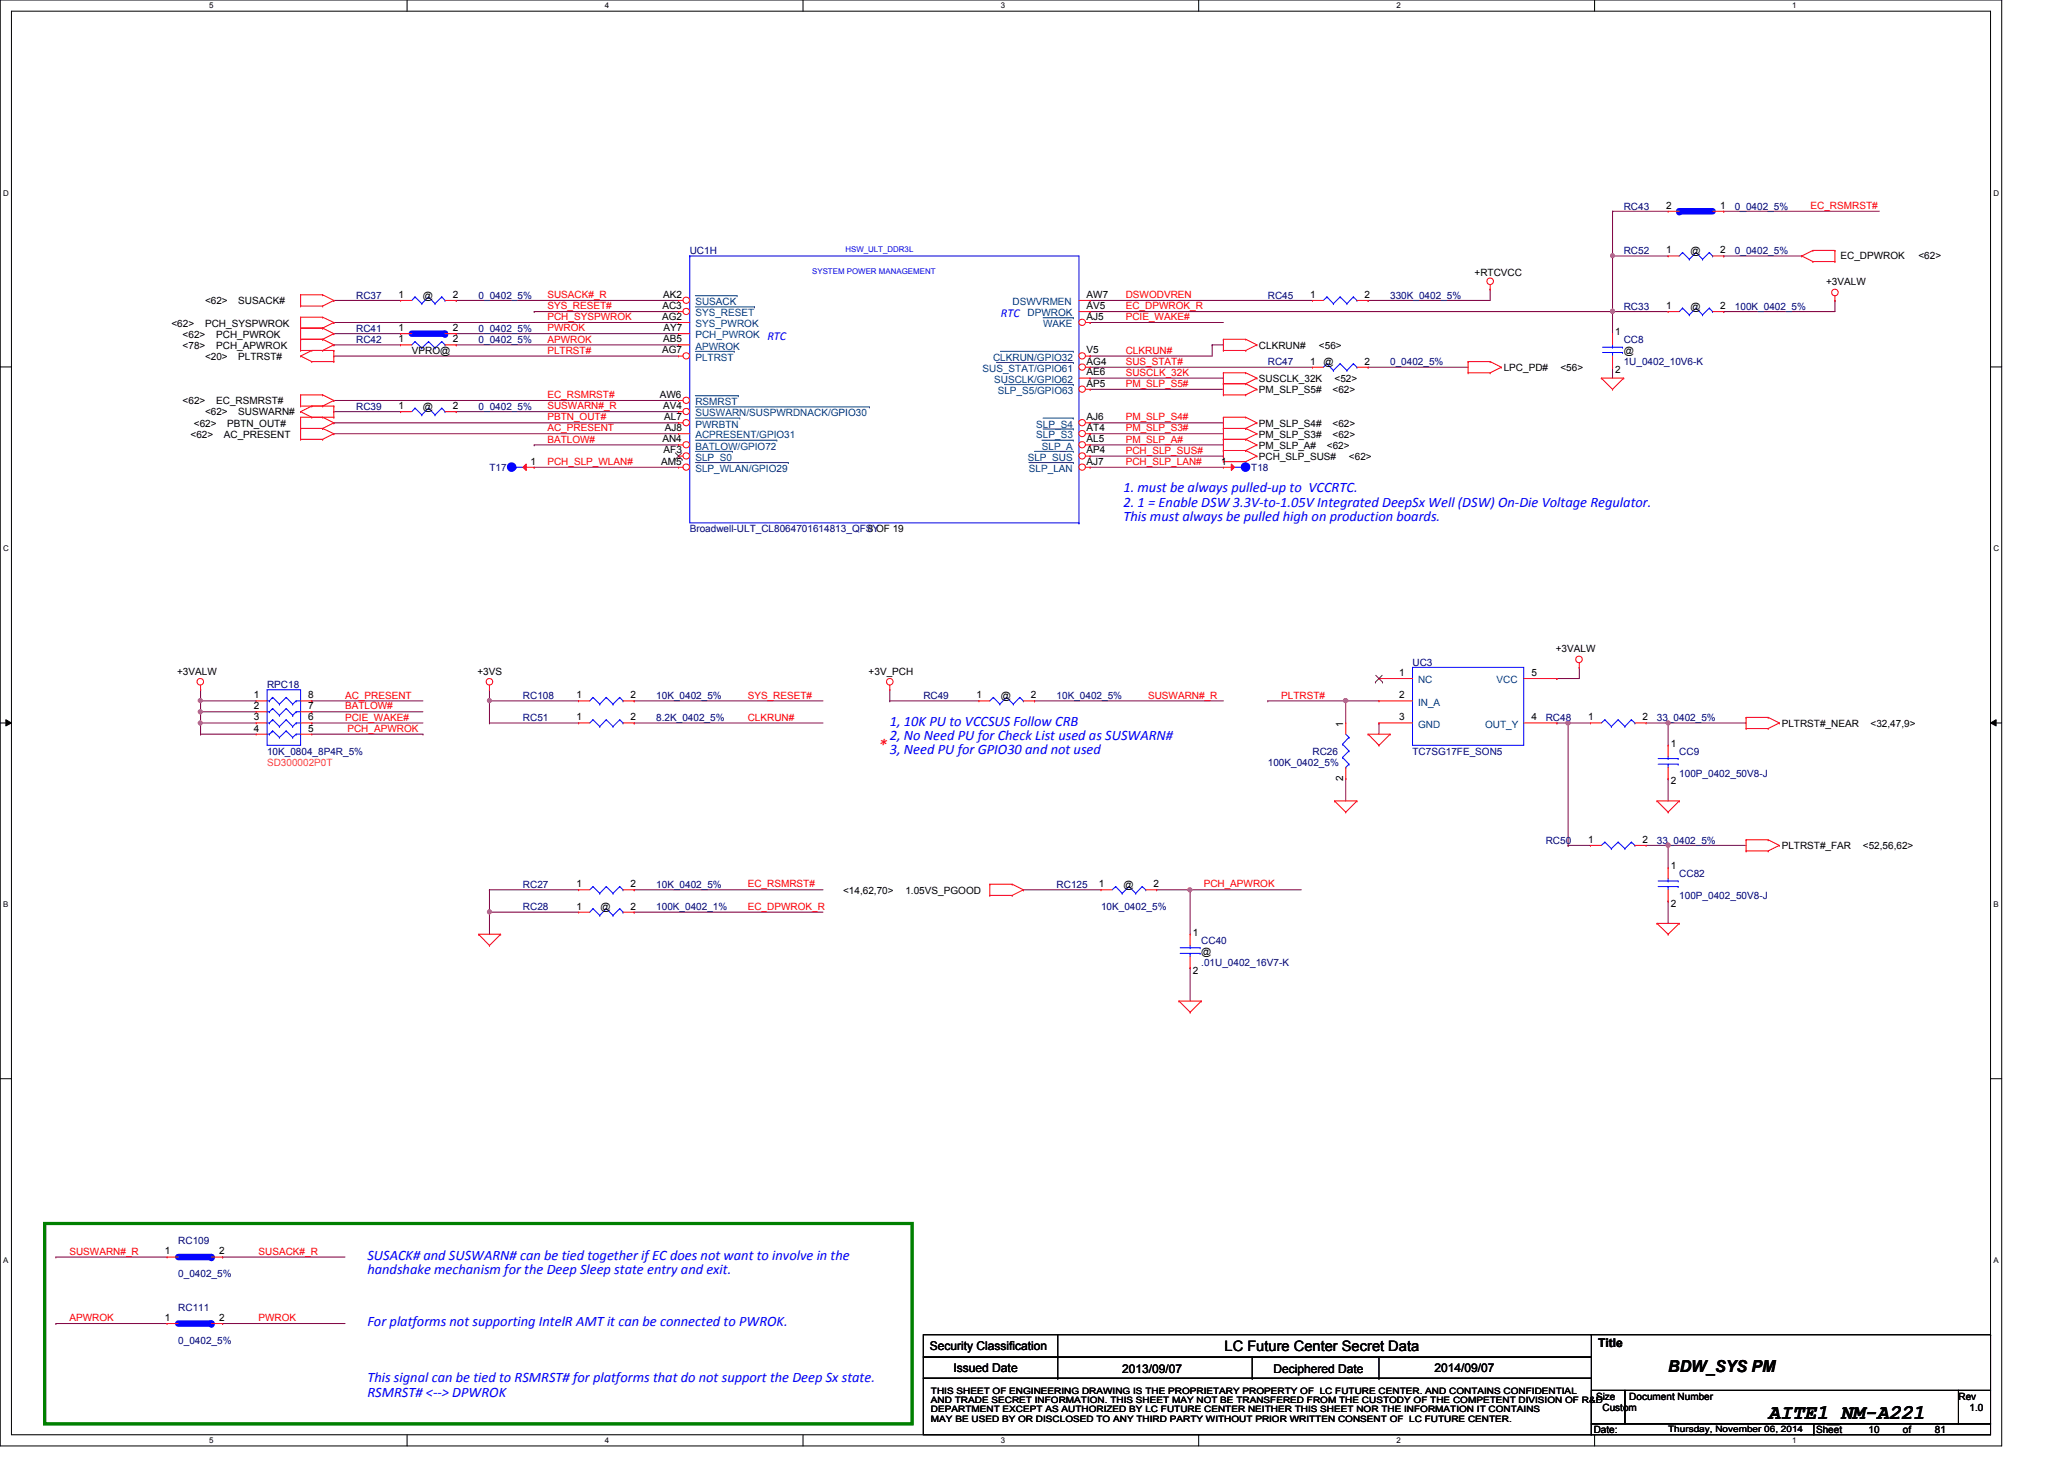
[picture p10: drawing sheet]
<svg xmlns="http://www.w3.org/2000/svg" width="297mm" height="210mm" viewBox="0 0 297 210" stroke-linecap="round" stroke-linejoin="round" font-family="sans-serif">
<path d="M0 0h288.1v208h-288.1zM1.6 1.6h284.9v204.8h-284.9z" fill="none" stroke="#000" stroke-width=".14"/>
<g fill="#fff">
<path d="M30.1 .2h.6v1.2h-.6z"/>
<path d="M30.1 206.6h.6v1.2h-.6z"/>
</g>
<path d="M58.6 0v1.6M58.6 206.4v1.6" fill="none" stroke="#000" stroke-width=".14"/>
<g fill="#fff">
<path d="M87 .2h.6v1.2h-.6z"/>
<path d="M87 206.6h.6v1.2h-.6z"/>
</g>
<path d="M115.6 0v1.6M115.6 206.4v1.6" fill="none" stroke="#000" stroke-width=".14"/>
<g fill="#fff">
<path d="M144 .2h.6v1.2h-.6z"/>
<path d="M144 206.6h.6v1.2h-.6z"/>
</g>
<path d="M172.5 0v1.6M172.5 206.4v1.6" fill="none" stroke="#000" stroke-width=".14"/>
<g fill="#fff">
<path d="M201 .2h.5v1.2h-.5z"/>
<path d="M201 206.6h.5v1.2h-.5z"/>
</g>
<path d="M229.5 0v1.6M229.5 206.4v1.6" fill="none" stroke="#000" stroke-width=".14"/>
<g fill="#fff">
<path d="M257.9 .2h.6v1.2h-.6z"/>
<path d="M257.9 206.6h.6v1.2h-.6z"/>
<path d="M.5 27.2h.7v1.2h-.7z"/>
<path d="M286.9 27.2h.8v1.2h-.8z"/>
<path d="M.5 78.4h.7v1.1h-.7z"/>
<path d="M286.9 78.4h.8v1.1h-.8z"/>
</g>
<path d="M0 52.8h1.6M286.5 52.8h1.6" fill="none" stroke="#000" stroke-width=".14"/>
<g fill="#fff">
<path d="M.5 129.6h.7v1.2h-.7z"/>
<path d="M286.9 129.6h.7v1.2h-.7z"/>
</g>
<path d="M0 104h1.6M.8 103.5l.8 .5-.8 .4zM286.5 104l.8-.5v.9zM286.5 104h1.6" fill="none" stroke="#000" stroke-width=".14"/>
<path d="M.8 103.5l.8 .5-.8 .4zM286.5 104l.8-.5v.9z" fill="#000"/>
<g fill="#fff">
<path d="M.5 180.8h.7v1.1h-.7z"/>
<path d="M286.9 180.8h.7v1.1h-.7z"/>
</g>
<path d="M0 155.2h1.6M286.5 155.2h1.6" fill="none" stroke="#000" stroke-width=".14"/>
<path d="M6.4 176h124.9v28.9h-124.9z" fill="none" stroke="#008000" stroke-width=".47"/>
<path d="M76.9 44.8h.1M76.9 44.8h20.8M156.9 43.2h.1M156.9 46.4h.1M156.9 43.2h32M156.9 46.4h19.2M156.9 67.2h.1M156.9 67.2h19.2M70.4 131.2h.1M70.4 131.2v3.2" fill="none" stroke="#800040" stroke-width=".14"/>
<circle cx="70.4" cy="131.2" r=".3" fill="#f0f"/>
<circle cx="70.4" cy="131.2" r=".3" fill="none" stroke="#f0f" stroke-width=".14"/>
<g fill="none" stroke="#800040" stroke-width=".14">
<path d="M48 51.2h.1M48 57.6h.1M48 43.2h.1M48 59.2h.1M48 46.4h.1M48 51.2h49.7M48 57.6h49.7M48 43.2h9.7M48 59.2h9.7M48 46.4h49.7M65.7 43.2h.1M65.7 59.2h.1"/>
<path d="M65.7 43.2h32M65.7 59.2h32M156.9 52.8h.1M156.9 56h.1M156.9 54.4h.1M156.9 52.8h32M156.9 56h19.2M156.9 54.4h19.2M48 62.4h.1M48 60.8h.1M48 62.4h49.7M48 60.8h49.7"/>
<path d="M76.9 64h.1M76.9 67.2h.1M76.9 64h20.8M76.9 67.2h20.8M156.9 65.6h.1M156.9 65.6h19.2M70.4 99.2h.1M70.4 99.2v1.6M70.4 100.8h.1M70.4 100.8h12.9M91.3 104h.1M91.3 100.8h.1"/>
<path d="M91.3 104h27.1M91.3 100.8h27.1M182.5 100.8h.1M182.5 100.8h11.2M193.7 112h.1M193.7 100.8h.1M193.7 100.8v3.2M193.7 112v3.2M70.4 128h.1M70.4 131.2h.1M70.4 128h12.9M70.4 131.2h12.9"/>
<path d="M91.3 131.2h.1M91.3 131.2h27.1"/>
</g>
<circle cx="193.7" cy="100.8" r=".31" fill="#f0f"/>
<circle cx="193.7" cy="100.8" r=".31" fill="none" stroke="#f0f" stroke-width=".14"/>
<path d="M193.7 100.8h.1M193.7 100.8h4.8M198.5 104h.1M198.5 104v1.6M225.7 104h.1M225.7 104h3.2M240.1 104h.1M240.1 104h11.2M240.1 104v3.2" fill="none" stroke="#800040" stroke-width=".14"/>
<circle cx="240.1" cy="104" r=".3" fill="#f0f"/>
<circle cx="240.1" cy="104" r=".3" fill="none" stroke="#f0f" stroke-width=".14"/>
<g fill="none" stroke="#800040" stroke-width=".14">
<path d="M224.1 97.6h.1M224.1 97.6h3.2M28.9 100.8h.1M28.9 102.4h.1M28.9 104h.1M28.9 104h8M28.9 102.4h8M28.9 100.8h8M28.9 100.8v1.6M44.9 102.4h.1M44.9 100.8h.1M44.9 102.4h16"/>
<path d="M44.9 100.8h16M236.9 104h3.2M240.1 112h.1M240.1 104h.1M240.1 112v3.2"/>
</g>
<circle cx="28.8" cy="100.8" r=".3" fill="#f0f"/>
<circle cx="28.8" cy="100.8" r=".3" fill="none" stroke="#f0f" stroke-width=".14"/>
<path d="M28.9 99.2h.1M28.9 99.2v1.6M128.1 99.2h.1M128.1 99.2v1.6M28.9 102.4h.1M28.9 102.4v1.6M44.9 104h.1M44.9 104h16M128.1 100.8h.1M128.1 100.8h12.8M148.9 100.8h.1M148.9 100.8h27.2" fill="none" stroke="#800040" stroke-width=".14"/>
<circle cx="28.8" cy="102.4" r=".3" fill="#f0f"/>
<circle cx="28.8" cy="102.4" r=".3" fill="none" stroke="#f0f" stroke-width=".14"/>
<path d="M70.4 104h.1M70.4 100.8h.1M70.4 104h12.9M70.4 100.8v3.2" fill="none" stroke="#800040" stroke-width=".14"/>
<circle cx="70.4" cy="100.8" r=".3" fill="#f0f"/>
<circle cx="70.4" cy="100.8" r=".3" fill="none" stroke="#f0f" stroke-width=".14"/>
<g fill="none" stroke="#800040" stroke-width=".14">
<path d="M156.9 51.2h.1M156.9 51.2h17.6M196.9 52.8h.1M196.9 43.2h.1M196.9 52.8h14.4M214.5 41.6h.1M214.5 41.6v1.6h-17.6M232.1 52.8h.1M232.1 44.8h.1M232.1 44.8v3.2M232.1 52.8v1.6M156.9 60.8h.1"/>
<path d="M156.9 62.4h.1M156.9 64h.1M156.9 60.8h19.2M156.9 62.4h19.2M156.9 64h19.2M227.3 96h.1M227.3 96v1.6M70.4 128h.1M70.4 128v3.2"/>
</g>
<circle cx="232.1" cy="44.8" r=".3" fill="#f0f"/>
<circle cx="232.1" cy="44.8" r=".3" fill="none" stroke="#f0f" stroke-width=".14"/>
<path d="M232.1 44.8h.1M232.1 44.8h8" fill="none" stroke="#800040" stroke-width=".14"/>
<circle cx="232.1" cy="44.8" r=".3" fill="#f0f"/>
<circle cx="232.1" cy="44.8" r=".3" fill="none" stroke="#f0f" stroke-width=".14"/>
<g fill="none" stroke="#800040" stroke-width=".14">
<path d="M48 48h.1M48 49.6h.1M48 48h9.7M48 49.6h9.7M65.7 48h.1M65.7 49.6h.1M65.7 48h32M65.7 49.6h32M174.5 49.6h.1M174.5 49.6h1.6M174.5 49.6v1.6M176.1 49.6h.1"/>
<path d="M248.1 44.8h.1M264.1 43.2h.1M264.1 43.2v1.6h-16M225.7 104v17.6M225.7 121.6h.1M8 180.8h.1M8 190.4h.1M8 180.8h16M8 190.4h16M32 180.8h.1M32 190.4h.1M32 180.8h17.7"/>
<path d="M32 190.4h17.7"/>
</g>
<circle cx="225.7" cy="104" r=".31" fill="#f0f"/>
<circle cx="225.7" cy="104" r=".31" fill="none" stroke="#f0f" stroke-width=".14"/>
<path d="M224.1 104h.1M224.1 104h1.6M240.1 121.6h.1M240.1 129.6h.1M240.1 121.6h11.2M240.1 121.6v3.2M240.1 129.6v3.2" fill="none" stroke="#800040" stroke-width=".14"/>
<circle cx="240.1" cy="121.6" r=".31" fill="#f0f"/>
<circle cx="240.1" cy="121.6" r=".31" fill="none" stroke="#f0f" stroke-width=".14"/>
<path d="M28.9 105.6h.1M28.9 104h.1M28.9 105.6h8M28.9 104v1.6M44.9 105.6h16M60.9 105.6h.1M91.3 128h.1M91.3 128h27.1M225.7 121.6h.1M225.7 121.6h3.2M236.9 121.6h3.2M240.1 121.6h.1" fill="none" stroke="#800040" stroke-width=".14"/>
<circle cx="28.8" cy="104" r=".3" fill="#f0f"/>
<circle cx="28.8" cy="104" r=".3" fill="none" stroke="#f0f" stroke-width=".14"/>
<path d="M232.1 30.4h.1M232.1 36.8h.1M232.1 30.4h8M232.1 30.4v6.4M232.1 36.8h8M248.1 30.4h.1M248.1 30.4h22.4M156.9 44.8h.1M156.9 44.8h75.2" fill="none" stroke="#800040" stroke-width=".14"/>
<circle cx="232.1" cy="36.8" r=".3" fill="#f0f"/>
<circle cx="232.1" cy="36.8" r=".3" fill="none" stroke="#f0f" stroke-width=".14"/>
<path d="M232.1 36.8h.1M232.1 36.8v8M248.1 36.8h.1M248.1 36.8h11.2M147.3 128h.1M147.3 128h11.2M171.3 128h.1M171.3 128h16" fill="none" stroke="#800040" stroke-width=".14"/>
<circle cx="171.2" cy="128" r=".3" fill="#f0f"/>
<circle cx="171.2" cy="128" r=".3" fill="none" stroke="#f0f" stroke-width=".14"/>
<path d="M166.5 128h.1M166.5 128h4.8M171.3 128h.1M171.3 139.2h.1M171.3 128v6.4M171.3 139.2v4.8" fill="none" stroke="#800040" stroke-width=".14"/>
<g fill="none" stroke="#f00" stroke-width=".14">
<path d="M259.3 36.8h.1M259.3 36.8l1.6 .8M260.9 36h.1M260.9 37.6h.1M260.9 36h3.2M260.9 36l-1.6 .8M260.9 37.6h3.2M264.1 37.6h.1M264.1 36h.1M264.1 36v1.6M43.3 44h.1M43.3 42.4h.1"/>
<path d="M43.3 59.2h.1M43.3 47.2h.1M43.3 45.6h.1M43.3 58.4h.1M43.3 56.8h.1M43.3 48.8h.1M43.3 50.4h.1M43.3 51.2h.1M43.3 42.4h3.1M43.3 44h3.1M43.3 42.4v1.6M43.3 45.6v4.8"/>
<path d="M43.3 56.8v1.6M43.3 58.4h4.7M43.3 59.2l1.6 .8M43.3 56.8h3.1M43.3 48.8h3.1M43.3 50.4h4.7M43.3 45.6h3.1M43.3 47.2h3.1M43.3 51.2l1.6 .8M44.9 58.4h.1M44.9 50.4h.1M44.9 52h.1"/>
<path d="M44.9 58.4l-1.6 .8M44.9 52h3.1M44.9 50.4l-1.6 .8M46.4 42.4h.1M46.4 44h.1M46.4 45.6h.1M46.4 47.2h.1M46.4 56.8h.1M46.4 58.4h.1M46.4 48.8h.1M46.4 50.4h.1M46.4 42.4l1.6 .8"/>
<path d="M46.4 45.6l1.6 .8M46.4 56.8l1.6 .8M46.4 47.2l1.6 .8M46.4 48.8l1.6 .8M48 43.2h.1M48 58.4h.1M48 46.4h.1M48 57.6h.1M48 48h.1M48 49.6h.1M48 52h.1M48 50.4h.1"/>
<path d="M48 43.2l-1.6 .8M48 50.4v1.6M48 58.4v1.6M48 46.4l-1.6 .8M48 57.6l-1.6 .8M48 48l-1.6 .8M48 49.6l-1.6 .8M176.1 56.8h.1M176.1 55.2h.1M176.1 53.6h.1M176.1 50.4h.1M176.1 48.8h.1"/>
<path d="M176.1 48.8v1.6M176.1 53.6v3.2M176.1 55.2h3.2M176.1 56.8h3.2M176.1 53.6h3.2M176.1 48.8h3.2M176.1 50.4h3.2M179.3 55.2h.1M179.3 56.8h.1M179.3 53.6h.1M179.3 48.8h.1M179.3 50.4h.1"/>
<path d="M179.3 55.2l1.6 .8M179.3 53.6l1.6 .8M179.3 48.8l1.6 .8M180.9 56h.1M180.9 54.4h.1M180.9 49.6h.1M180.9 56l-1.6 .8M180.9 54.4l-1.6 .8M180.9 49.6l-1.6 .8M211.3 53.6h.1M211.3 52h.1M211.3 53.6h3.2"/>
<path d="M211.3 52h3.2M211.3 52v1.6M214.5 52h.1M214.5 53.6h.1M214.5 41.6h.1M214.5 52l1.6 .8M214.5 41v.6M216.1 52.8h.1M216.1 52.8l-1.6 .8M230.5 54.4h.1M230.5 54.4h3.2M230.5 54.4l1.6 1.6"/>
<path d="M232.1 56h.1M233.7 54.4h.1M233.7 54.4l-1.6 1.6M264.1 43.2h.1M264.1 42.6v.6M43.3 61.6h.1M43.3 60h.1M43.3 63.2h.1M43.3 60v3.2M43.3 60h4.7M43.3 61.6h3.1M43.3 63.2h3.1"/>
<path d="M44.9 60h.1M46.4 60h.1M46.4 61.6h.1M46.4 63.2h.1M46.4 60l1.6 .8M46.4 61.6l1.6 .8M48 60h.1M48 60.8h.1M48 62.4h.1M48 60.8l-1.6 .8M48 62.4l-1.6 .8M176.1 61.6h.1"/>
<path d="M176.1 60h.1M176.1 63.2h.1M176.1 66.4h.1M176.1 64.8h.1M176.1 60h3.2M176.1 61.6h3.2M176.1 60v6.4M176.1 63.2h3.2M176.1 64.8h3.2M176.1 66.4h3.2M179.3 60h.1M179.3 61.6h.1"/>
<path d="M179.3 63.2h.1M179.3 64.8h.1M179.3 66.4h.1M179.3 60l1.6 .8M179.3 61.6l1.6 .8M179.3 64.8l1.6 .8M179.3 63.2l1.6 .8M180.9 60.8h.1M180.9 62.4h.1M180.9 65.6h.1M180.9 64h.1M180.9 60.8l-1.6 .8"/>
<path d="M180.9 62.4l-1.6 .8M180.9 65.6l-1.6 .8M180.9 64l-1.6 .8M28.9 99.2h.1M28.9 98.6v.6M70.4 99.2h.1M70.4 98.6v.6M128.1 99.2h.1M128.1 98.6v.6M227.3 96h.1M227.3 95.4v.6M192.1 115.2h.1"/>
<path d="M192.1 115.2h3.2M192.1 115.2l1.6 1.6M193.7 116.8h.1M195.3 115.2h.1M195.3 115.2l-1.6 1.6M196.9 105.6h.1M196.9 105.6h3.2M196.9 105.6l1.6 1.6M198.5 107.2h.1M200.1 105.6h.1M200.1 105.6l-1.6 1.6M238.5 115.2h.1"/>
<path d="M238.5 115.2h3.2M238.5 115.2l1.6 1.6M240.1 116.8h.1M241.7 115.2h.1M241.7 115.2l-1.6 1.6M251.3 104.8h.1M251.3 103.2h.1M251.3 103.2h3.2M251.3 104.8h3.2M251.3 103.2v1.6M254.5 103.2h.1M254.5 104.8h.1"/>
<path d="M254.5 103.2l1.6 .8M256.1 104h.1M256.1 104l-1.6 .8M68.9 134.4h.1M68.9 134.4h3.1M68.9 134.4l1.5 1.6M70.4 136h.1M72 134.4h.1M72 134.4l-1.6 1.6M142.4 128.8h.1M142.4 127.2h.1M142.4 127.2h3.3"/>
<path d="M142.4 128.8h3.3M142.4 127.2v1.6M145.7 127.2h.1M145.7 128.8h.1M145.7 127.2l1.6 .8M147.3 128h.1M147.3 128l-1.6 .8M238.5 132.8h.1M238.5 132.8h3.2M238.5 132.8l1.6 1.6M240.1 134.4h.1M241.7 132.8h.1"/>
<path d="M241.7 132.8l-1.6 1.6M251.3 122.4h.1M251.3 120.8h.1M251.3 120.8v1.6M251.3 120.8h3.2M251.3 122.4h3.2M254.5 120.8h.1M254.5 122.4h.1M254.5 120.8l1.6 .8M256.1 121.6h.1M256.1 121.6l-1.6 .8M169.7 144h.1"/>
<path d="M169.7 144h3.2M169.7 144l1.6 1.6M171.3 145.6h.1M172.9 144h.1M172.9 144l-1.6 1.6"/>
<circle cx="214.4" cy="40.5" r=".47"/>
<circle cx="264.1" cy="42.1" r=".47"/>
<circle cx="28.8" cy="98.1" r=".47"/>
<circle cx="70.4" cy="98.1" r=".47"/>
<circle cx="128" cy="98.1" r=".47"/>
<circle cx="227.2" cy="94.9" r=".47"/>
</g>
<g fill="none" stroke="#000" stroke-width=".14">
<path d="M132.9 192h96.1v3.2h-96.1zM132.9 195.2h96.1v3.1h-96.1zM132.9 198.3h96.1v8.1h-96.1zM152.2 195.2h.1M152.2 198.3h.1M152.2 192v6.3M180.2 198.3h.1M180.2 195.2v3.1M198.5 198.3h.1M198.5 195.2v3.1M228.9 192h57.6M286.5 192h.1"/>
<path d="M286.5 192v8M229 200h4.8v4.9h-4.8zM229 204.9h32v1.5h-32zM233.8 200h48.1v4.9h-48.1zM261 204.9h25.5v1.5h-25.5zM281.9 200h4.6v4.9h-4.6z"/>
</g>
<path d="M99.3 36.8h.1M99.3 36.8v38.4h56M99.3 36.8h56v38.4M155.3 75.2h.1" fill="none" stroke="#00f" stroke-width=".14"/>
<circle cx="155.7" cy="64" r=".46" fill="#fff"/>
<g fill="none" stroke="#f00" stroke-width=".14">
<path d="M156.2 64h.7M156.9 64h.1"/>
<circle cx="155.7" cy="64" r=".46"/>
</g>
<path d="M149.9 63.3h4.6M154.5 63.3h.1" fill="none" stroke="#004080" stroke-width=".14"/>
<circle cx="155.7" cy="65.6" r=".46" fill="#fff"/>
<g fill="none" stroke="#f00" stroke-width=".14">
<path d="M156.2 65.6h.7M156.9 65.6h.1"/>
<circle cx="155.7" cy="65.6" r=".46"/>
</g>
<path d="M148.9 64.9h5.6M154.5 64.9h.1" fill="none" stroke="#004080" stroke-width=".14"/>
<circle cx="155.7" cy="67.2" r=".46" fill="#fff"/>
<g fill="none" stroke="#f00" stroke-width=".14">
<path d="M156.2 67.2h.7M156.9 67.2h.1"/>
<circle cx="155.7" cy="67.2" r=".46"/>
</g>
<path d="M148.1 66.5h6.4M154.5 66.5h.1" fill="none" stroke="#004080" stroke-width=".14"/>
<circle cx="155.7" cy="62.4" r=".46" fill="#fff"/>
<g fill="none" stroke="#f00" stroke-width=".14">
<path d="M156.2 62.4h.7M156.9 62.4h.1"/>
<circle cx="155.7" cy="62.4" r=".46"/>
</g>
<path d="M150.1 61.7h4.4M154.5 61.7h.1" fill="none" stroke="#004080" stroke-width=".14"/>
<circle cx="155.7" cy="56" r=".46" fill="#fff"/>
<g fill="none" stroke="#f00" stroke-width=".14">
<path d="M156.2 56h.7M156.9 56h.1"/>
<circle cx="155.7" cy="56" r=".46"/>
</g>
<path d="M144.6 55.3h9.9M154.5 55.3h.1" fill="none" stroke="#004080" stroke-width=".14"/>
<circle cx="155.7" cy="60.8" r=".46" fill="#fff"/>
<g fill="none" stroke="#f00" stroke-width=".14">
<path d="M155.3 54.4h1.6M156.9 54.4h.1M156.2 60.8h.7M156.9 60.8h.1"/>
<circle cx="155.7" cy="60.8" r=".46"/>
</g>
<path d="M150.1 60.2h4.4M154.5 60.2h.1" fill="none" stroke="#004080" stroke-width=".14"/>
<circle cx="155.7" cy="51.2" r=".46" fill="#fff"/>
<g fill="none" stroke="#f00" stroke-width=".14">
<path d="M156.2 51.2h.7M156.9 51.2h.1"/>
<circle cx="155.7" cy="51.2" r=".46"/>
</g>
<path d="M144 50.5h10.5M154.5 50.5h.1" fill="none" stroke="#004080" stroke-width=".14"/>
<circle cx="155.7" cy="52.8" r=".46" fill="#fff"/>
<g fill="none" stroke="#f00" stroke-width=".14">
<path d="M156.2 52.8h.7M156.9 52.8h.1"/>
<circle cx="155.7" cy="52.8" r=".46"/>
</g>
<path d="M143.4 52.2h11.1M154.5 52.2h.1" fill="none" stroke="#004080" stroke-width=".14"/>
<circle cx="155.7" cy="46.4" r=".46" fill="#fff"/>
<g fill="none" stroke="#f00" stroke-width=".14">
<path d="M155.3 43.2h1.6M155.3 44.8h1.6M156.2 46.4h.7M156.9 46.4h.1M156.9 43.2h.1M156.9 44.8h.1"/>
<circle cx="155.7" cy="46.4" r=".46"/>
</g>
<path d="M150.1 45.7h4.4M154.5 45.7h.1" fill="none" stroke="#004080" stroke-width=".14"/>
<circle cx="98.8" cy="67.2" r=".46" fill="#fff"/>
<g fill="none" stroke="#f00" stroke-width=".14">
<path d="M97.7 67.2h.1M97.7 67.2h.6"/>
<circle cx="98.8" cy="67.2" r=".46"/>
</g>
<path d="M100.1 66.5h13.3M113.4 66.5h.1" fill="none" stroke="#004080" stroke-width=".14"/>
<circle cx="98.8" cy="65.6" r=".46" fill="#fff"/>
<g fill="none" stroke="#f00" stroke-width=".14">
<path d="M97.7 65.6h.1M97.7 65.6h.6"/>
<circle cx="98.8" cy="65.6" r=".46"/>
</g>
<path d="M97.2 66.1h.1M97.2 65.2l1 .9M98.1 65.2l-.9 .9M98.2 66.1h.1" fill="none" stroke="#804000" stroke-width=".14"/>
<path d="M100.1 64.9h5.3M105.4 64.9h.1" fill="none" stroke="#004080" stroke-width=".14"/>
<circle cx="98.8" cy="59.2" r=".46" fill="#fff"/>
<g fill="none" stroke="#f00" stroke-width=".14">
<path d="M97.7 59.2h.1M97.7 59.2h.6"/>
<circle cx="98.8" cy="59.2" r=".46"/>
</g>
<path d="M100.1 58.5h25M125.1 58.5h.1" fill="none" stroke="#004080" stroke-width=".14"/>
<circle cx="98.8" cy="60.8" r=".46" fill="#fff"/>
<g fill="none" stroke="#f00" stroke-width=".14">
<path d="M97.7 60.8h.1M97.7 60.8h.6"/>
<circle cx="98.8" cy="60.8" r=".46"/>
</g>
<path d="M100.1 60.2h6.4M106.5 60.2h.1" fill="none" stroke="#004080" stroke-width=".14"/>
<circle cx="98.8" cy="64" r=".46" fill="#fff"/>
<g fill="none" stroke="#f00" stroke-width=".14">
<path d="M97.7 64h.1M97.7 62.4h.1M97.7 64h.6M97.7 62.4h1.6"/>
<circle cx="98.8" cy="64" r=".46"/>
</g>
<path d="M100.1 63.3h11.7M111.8 63.3h.1" fill="none" stroke="#004080" stroke-width=".14"/>
<circle cx="98.8" cy="57.6" r=".46" fill="#fff"/>
<g fill="none" stroke="#f00" stroke-width=".14">
<path d="M97.7 57.6h.1M97.7 48h.1M97.7 57.6h.6M97.7 48h1.6"/>
<circle cx="98.8" cy="57.6" r=".46"/>
</g>
<path d="M100.1 56.9h6.2M106.3 56.9h.1" fill="none" stroke="#004080" stroke-width=".14"/>
<circle cx="98.8" cy="43.2" r=".46" fill="#fff"/>
<g fill="none" stroke="#f00" stroke-width=".14">
<path d="M97.7 43.2h.1M97.7 43.2h.6"/>
<circle cx="98.8" cy="43.2" r=".46"/>
</g>
<path d="M100.1 42.5h6M106.1 42.5h.1" fill="none" stroke="#004080" stroke-width=".14"/>
<circle cx="98.8" cy="51.2" r=".46" fill="#fff"/>
<g fill="none" stroke="#f00" stroke-width=".14">
<path d="M97.7 51.2h.1M97.7 49.6h.1M97.7 46.4h.1M97.7 51.2h.6M97.7 49.6h1.6M97.7 46.4h1.6"/>
<circle cx="98.8" cy="51.2" r=".46"/>
</g>
<path d="M100.1 50.5h5.6M105.7 50.5h.1" fill="none" stroke="#004080" stroke-width=".14"/>
<circle cx="98.8" cy="44.8" r=".46" fill="#fff"/>
<g fill="none" stroke="#f00" stroke-width=".14">
<path d="M97.7 44.8h.1M97.7 44.8h.6"/>
<circle cx="98.8" cy="44.8" r=".46"/>
</g>
<path d="M100.1 44.2h8.5M108.6 44.2h.1" fill="none" stroke="#004080" stroke-width=".14"/>
<circle cx="179.3" cy="67.2" r=".62" fill="#00f"/>
<g fill="none" stroke="#00f" stroke-width=".14">
<path d="M177.7 67.2h.9M178.6 67.2h.1"/>
<circle cx="179.3" cy="67.2" r=".62"/>
</g>
<path d="M177.2 66.8l.5 .4-.5 .5z" fill="#f00"/>
<path d="M176.1 67.2h.1M176.1 67.2h1.6M177.2 66.8l.5 .4-.5 .5z" fill="none" stroke="#f00" stroke-width=".14"/>
<path d="M25.7 180.8h4.7" fill="none" stroke="#00f" stroke-width=".93"/>
<circle cx="30.4" cy="180.8" r=".47" fill="#00f"/>
<g fill="none" stroke="#f00" stroke-width=".14">
<path d="M57.7 43.2h.1M57.7 59.2h.1M57.7 43.2h1.6M57.7 59.2h1.6M64 43.2h1.7M64 59.2h1.7M65.7 43.2h.1M65.7 59.2h.1M188.9 43.2h.1M188.9 52.8h.1M188.9 43.2h1.6M188.9 52.8h1.6"/>
<path d="M195.3 43.2h1.6M195.3 52.8h1.6M196.9 43.2h.1M196.9 52.8h.1M36.9 100.8h.1M36.9 102.4h.1M36.9 104h.1M36.9 105.6h.1M36.9 100.8h1.5M36.9 102.4h1.5M36.9 104h1.5M36.9 105.6h1.5"/>
<path d="M43.3 100.8h1.6M43.3 102.4h1.6M43.3 104h1.6M43.3 105.6h1.6M44.9 100.8h.1M44.9 102.4h.1M44.9 104h.1M44.9 105.6h.1M83.3 100.8h.1M83.3 100.8h1.6M89.7 100.8h1.6M91.3 100.8h.1"/>
<path d="M171.3 134.4h.1M171.3 139.2h.1M171.3 134.4v1.6M171.3 137.6v1.6M24 180.8h.1M24 180.8h1.7M30.4 180.8h1.6M32 180.8h.1"/>
</g>
<g fill="none" stroke="#00f" stroke-width=".14">
<path d="M59.7 42.7h.1M59.7 58.7h.1M59.7 42.7l-.4 .5M59.7 42.7l1 1M59.7 58.7l-.4 .5M59.7 58.7l1 1M60.7 43.7h.1M60.7 59.7h.1M61.7 42.7h.1M61.7 58.7h.1M61.7 42.7l-1 1M61.7 42.7l.9 1"/>
<path d="M61.7 58.7l-1 1M61.7 58.7l.9 1M62.6 43.7h.1M62.6 59.7h.1M63.6 42.7h.1M63.6 58.7h.1M63.6 42.7l-1 1M63.6 42.7l.4 .5M63.6 58.7l-1 1M63.6 58.7l.4 .5M64 43.2h.1M64 59.2h.1"/>
<path d="M191 42.7h.1M191 52.3h.1M191 42.7l-.5 .5M191 42.7l.9 1M191 52.3l-.5 .5M191 52.3l.9 1M191.9 43.7h.1M191.9 53.3h.1M192.9 42.7h.1M192.9 52.3h.1M192.9 42.7l-1 1M192.9 42.7l.9 1"/>
<path d="M192.9 52.3l-1 1M192.9 52.3l.9 1M193.8 43.7h.1M193.8 53.3h.1M194.8 42.7h.1M194.8 52.3h.1M194.8 42.7l-1 1M194.8 42.7l.5 .5M194.8 52.3l-1 1M194.8 52.3l.5 .5M195.3 43.2h.1M195.3 52.8h.1"/>
<path d="M38.4 99.2h4.9v8h-4.9zM38.4 100.8h.4M38.4 102.4h.4M38.4 104h.4M38.4 105.6h.4M38.8 100.8h.1M38.8 102.4h.1M38.8 104h.1M38.8 105.6h.1M39.1 105.3h.1M39.2 100.3h.1M39.2 101.9h.1"/>
<path d="M39.2 103.5h.1M39.2 105.2h.1M39.2 100.3l-.1 .2M39.2 101.9l-.1 .2M39.2 103.5l-.1 .2M39.2 105.2l-.4 .4M39.2 100.3l-.4 .5M39.2 100.3l1 1M39.2 101.9l-.4 .5M39.2 101.9l1 1M39.2 103.5l-.4 .5M39.2 103.5l1 1"/>
<path d="M39.2 105.2l1 .9M40.2 101.3h.1M40.2 102.9h.1M40.2 104.5h.1M40.2 106.1h.1M41.2 100.3h.1M41.2 101.9h.1M41.2 103.5h.1M41.2 105.2h.1M41.2 100.3l-1 1M41.2 100.3l.9 1M41.2 101.9l-1 1"/>
<path d="M41.2 101.9l.9 1M41.2 103.5l-1 1M41.2 103.5l.9 1M41.2 105.2l-1 .9M41.2 105.2l.9 .9M42.1 101.3h.1M42.1 102.9h.1M42.1 104.5h.1M42.1 106.1h.1M42.6 105.6h.1M42.6 100.8h.1M42.6 102.4h.1"/>
<path d="M42.6 104h.1M42.6 100.8h.7M42.6 102.4h.7M42.6 104h.7M42.6 105.6h.7M42.6 105.6l-.5 .5M42.6 100.8l-.5 .5M42.6 102.4l-.5 .5M42.6 104l-.5 .5M43.3 105.6h.1M43.3 100.8h.1M43.3 104h.1"/>
<path d="M85.3 100.3h.1M85.3 100.3l-.4 .5M85.3 100.3l1 1M86.3 101.3h.1M87.2 100.3h.1M87.2 100.3l-.9 1M87.2 100.3l1 1M88.2 101.3h.1M89.2 100.3h.1M89.2 100.3l-1 1M89.2 100.3l.5 .5M89.7 100.8h.1"/>
<path d="M169.8 137.2h2.9M169.8 136.4h2.9M171.3 136.4h.1M171.3 137.2h.1M171.3 136v.4M171.3 137.2v.4M172.7 137.2h.1M172.7 136.4h.1"/>
</g>
<circle cx="73.6" cy="67.2" r=".62" fill="#00f"/>
<g fill="none" stroke="#00f" stroke-width=".14">
<path d="M74.3 67.2h.1M74.3 67.2h1"/>
<circle cx="73.6" cy="67.2" r=".62"/>
</g>
<path d="M75.3 67.2l.4-.4v.9z" fill="#f00"/>
<path d="M57.7 49.6h.1M57.7 49.6h1.6M64 49.6h1.7M65.7 49.6h.1M75.3 67.2l.4-.4v.9zM75.3 67.2h1.6M76.9 67.2h.1" fill="none" stroke="#f00" stroke-width=".14"/>
<path d="M59.7 49.1h.1M59.7 49.1l-.4 .5M59.7 49.1l1 1M60.7 50.1h.1M61.7 49.1h.1M61.7 49.1l-1 1M61.7 49.1l.9 1M62.6 50.1h.1M63.6 49.1h.1M63.6 49.1l-1 1M63.6 49.1l.4 .5M64 49.6h.1" fill="none" stroke="#00f" stroke-width=".14"/>
<path d="M59.3 48h4.7" fill="none" stroke="#00f" stroke-width=".93"/>
<circle cx="64" cy="48" r=".47" fill="#00f"/>
<path d="M57.7 48h.1M57.7 48h1.6M64 48h1.7M65.7 48h.1M240.1 44.8h.1M240.1 44.8h1.6M246.5 44.8h1.6M248.1 44.8h.1M83.3 128h.1M83.3 128h1.6M89.7 128h1.6M91.3 128h.1" fill="none" stroke="#f00" stroke-width=".14"/>
<g fill="none" stroke="#00f" stroke-width=".14">
<path d="M242.1 44.3h.1M242.1 44.3l-.4 .5M242.1 44.3l1 1M243.1 45.3h.1M244.1 44.3h.1M244.1 44.3l-1 1M244.1 44.3l.9 1M245 45.3h.1M246 44.3h.1M246 44.3l-1 1M246 44.3l.5 .5M246.5 44.8h.1"/>
<path d="M85.3 127.6h.1M85.3 127.6l-.4 .4M85.3 127.6l1 .9M86.3 128.5h.1M87.2 127.6h.1M87.2 127.6l-.9 .9M87.2 127.6l1 .9M88.2 128.5h.1M89.2 127.6h.1M89.2 127.6l-1 .9M89.2 127.6l.5 .4M89.7 128h.1"/>
</g>
<path d="M241.7 30.4h4.8" fill="none" stroke="#00f" stroke-width=".93"/>
<circle cx="241.7" cy="30.4" r=".47" fill="#00f"/>
<g fill="none" stroke="#f00" stroke-width=".14">
<path d="M240.1 30.4h.1M240.1 36.8h.1M240.1 30.4h1.6M240.1 36.8h1.6M246.5 30.4h1.6M246.5 36.8h1.6M248.1 30.4h.1M248.1 36.8h.1M232.1 48h.1M232.1 52.8h.1M232.1 48v1.6M232.1 51.2v1.6"/>
<path d="M198.5 97.6h.1M198.5 97.6h4.8M219.3 97.6h4.8M224.1 97.6h.1M83.3 104h.1M83.3 104h1.6M89.7 104h1.6M91.3 104h.1M140.9 100.8h.1M140.9 100.8h1.5M147.3 100.8h1.6M148.9 100.8h.1"/>
<path d="M198.5 100.8h.1M198.5 104h.1M198.5 104h4.8M198.5 100.8h4.8M219.3 104h4.8M224.1 104h.1M228.9 104h.1M228.9 104h1.6M235.3 104h1.6M236.9 104h.1M240.1 107.2h.1M240.1 112h.1"/>
<path d="M240.1 107.2v1.6M240.1 110.4v1.6M83.3 131.2h.1M83.3 131.2h1.6M89.7 131.2h1.6M91.3 131.2h.1M158.5 128h.1M158.5 128h1.6M164.9 128h1.6M166.5 128h.1"/>
</g>
<g fill="none" stroke="#00f" stroke-width=".14">
<path d="M242.1 36.3h.1M242.1 36.3l-.4 .5M242.1 36.3l1 1M243.1 37.3h.1M244.1 36.3h.1M244.1 36.3l-1 1M244.1 36.3l.9 1M245 37.3h.1M246 36.3h.1M246 36.3l-1 1M246 36.3l.5 .5M246.5 36.8h.1"/>
<path d="M230.6 50.7h2.9M230.6 50h2.9M232.1 50h.1M232.1 50.7h.1M232.1 49.6v.4M232.1 50.7v.5M233.5 50.7h.1M233.5 50h.1M203.3 96h16v11.2h-16zM85.3 103.5h.1M85.3 103.5l-.4 .5M85.3 103.5l1 1"/>
<path d="M86.3 104.5h.1M87.2 103.5h.1M87.2 103.5l-.9 1M87.2 103.5l1 1M88.2 104.5h.1M89.2 103.5h.1M89.2 103.5l-1 1M89.2 103.5l.5 .5M89.7 104h.1M143 100.3h.1M143 100.3l-.6 .5M143 100.3l.9 1"/>
<path d="M143.9 101.3h.1M144.9 100.3h.1M144.9 100.3l-1 1M144.9 100.3l.9 1M145.8 101.3h.1M146.8 100.3h.1M146.8 100.3l-1 1M146.8 100.3l.5 .5M147.3 100.8h.1M231 103.5h.1M231 103.5l-.5 .5M231 103.5l.9 1"/>
<path d="M231.9 104.5h.1M232.9 103.5h.1M232.9 103.5l-1 1M232.9 103.5l.9 1M233.8 104.5h.1M234.8 103.5h.1M234.8 103.5l-1 1M234.8 103.5l.5 .5M235.3 104h.1M238.6 109.9h2.9M238.6 109.1h2.9M240.1 109.1h.1"/>
<path d="M240.1 109.9h.1M240.1 108.8v.3M240.1 109.9v.5M241.5 109.9h.1M241.5 109.1h.1M85.3 130.7h.1M85.3 130.7l-.4 .5M85.3 130.7l1 1M86.3 131.7h.1M87.2 130.7h.1M87.2 130.7l-.9 1M87.2 130.7l1 1"/>
<path d="M88.2 131.7h.1M89.2 130.7h.1M89.2 130.7l-1 1M89.2 130.7l.5 .5M89.7 131.2h.1M160.6 127.6h.1M160.6 127.6l-.5 .4M160.6 127.6l.9 .9M161.5 128.5h.1M162.5 127.6h.1M162.5 127.6l-1 .9M162.5 127.6l.9 .9"/>
<path d="M163.4 128.5h.1M164.4 127.6h.1M164.4 127.6l-1 .9M164.4 127.6l.5 .4M164.9 128h.1"/>
</g>
<path d="M197.9 98.1h.1M198 97.2l1 .9M198.9 97.2l-1 .9M199 98.1h.1" fill="none" stroke="#804000" stroke-width=".14"/>
<path d="M25.7 190.4h4.7" fill="none" stroke="#00f" stroke-width=".93"/>
<circle cx="30.4" cy="190.4" r=".47" fill="#00f"/>
<g fill="none" stroke="#f00" stroke-width=".14">
<path d="M193.7 104h.1M193.7 112h.1M193.7 104v1.6M193.7 110.4v1.6M228.9 121.6h.1M228.9 121.6h1.6M235.3 121.6h1.6M236.9 121.6h.1M240.1 124.8h.1M240.1 129.6h.1M240.1 124.8v1.6M240.1 128v1.6"/>
<path d="M24 190.4h.1M24 190.4h1.7M30.4 190.4h1.6M32 190.4h.1"/>
</g>
<g fill="none" stroke="#00f" stroke-width=".14">
<path d="M193.2 107.1h.1M193.2 109h.1M193.2 107.1l.9 .9M193.2 109l.9 .9M193.7 110.4h.1M193.7 105.6l.4 .5M194.1 106.1h.1M194.1 108h.1M194.1 109.9h.1M194.1 106.1l-.9 1M194.1 108l-.9 1M194.1 109.9l-.4 .5"/>
<path d="M231 121.2h.1M231 121.2l-.5 .4M231 121.2l.9 .9M231.9 122.1h.1M232.9 121.2h.1M232.9 121.2l-1 .9M232.9 121.2l.9 .9M233.8 122.1h.1M234.8 121.2h.1M234.8 121.2l-1 .9M234.8 121.2l.5 .4M235.3 121.6h.1"/>
<path d="M238.6 127.6h2.9M238.6 126.7h2.9M240.1 126.7h.1M240.1 127.6h.1M240.1 126.4v.3M240.1 127.6v.4M241.5 127.6h.1M241.5 126.7h.1"/>
</g>
<circle cx="70.4" cy="131.2" r=".3" fill="#f0f"/>
<circle cx="70.4" cy="131.2" r=".3" fill="none" stroke="#f0f" stroke-width=".14"/>
<circle cx="193.7" cy="100.8" r=".31" fill="#f0f"/>
<circle cx="193.7" cy="100.8" r=".31" fill="none" stroke="#f0f" stroke-width=".14"/>
<circle cx="240.1" cy="104" r=".3" fill="#f0f"/>
<circle cx="240.1" cy="104" r=".3" fill="none" stroke="#f0f" stroke-width=".14"/>
<circle cx="28.8" cy="100.8" r=".3" fill="#f0f"/>
<circle cx="28.8" cy="100.8" r=".3" fill="none" stroke="#f0f" stroke-width=".14"/>
<circle cx="28.8" cy="102.4" r=".3" fill="#f0f"/>
<circle cx="28.8" cy="102.4" r=".3" fill="none" stroke="#f0f" stroke-width=".14"/>
<circle cx="70.4" cy="100.8" r=".3" fill="#f0f"/>
<circle cx="70.4" cy="100.8" r=".3" fill="none" stroke="#f0f" stroke-width=".14"/>
<circle cx="232.1" cy="44.8" r=".3" fill="#f0f"/>
<circle cx="232.1" cy="44.8" r=".3" fill="none" stroke="#f0f" stroke-width=".14"/>
<circle cx="232.1" cy="44.8" r=".3" fill="#f0f"/>
<circle cx="232.1" cy="44.8" r=".3" fill="none" stroke="#f0f" stroke-width=".14"/>
<circle cx="225.7" cy="104" r=".31" fill="#f0f"/>
<circle cx="225.7" cy="104" r=".31" fill="none" stroke="#f0f" stroke-width=".14"/>
<circle cx="240.1" cy="121.6" r=".31" fill="#f0f"/>
<circle cx="240.1" cy="121.6" r=".31" fill="none" stroke="#f0f" stroke-width=".14"/>
<circle cx="28.8" cy="104" r=".3" fill="#f0f"/>
<circle cx="28.8" cy="104" r=".3" fill="none" stroke="#f0f" stroke-width=".14"/>
<circle cx="232.1" cy="36.8" r=".3" fill="#f0f"/>
<circle cx="232.1" cy="36.8" r=".3" fill="none" stroke="#f0f" stroke-width=".14"/>
<circle cx="171.2" cy="128" r=".3" fill="#f0f"/>
<circle cx="171.2" cy="128" r=".3" fill="none" stroke="#f0f" stroke-width=".14"/>
<text font-size="3" x="254.5" y="204.2">AITE1_NM-A221</text>
<text font-size="2.5" fill="#f00" x="126.4" y="108">*</text>
<text font-size="2.4" x="240.1" y="197.4">BDW_SYS PM</text>
<g font-size="2.1" fill="#00f">
<text x="161.7" y="70.8">1. must be always pulled-up to VCCRTC.</text>
<text x="161.7" y="72.9">2. 1 = Enable DSW 3.3V-to-1.05V Integrated DeepSx Well DSW On-Die Voltage Regulator.</text>
<text x="161.7" y="75">This must always be pulled high on production boards.</text>
<text x="128.1" y="104.4">1, 10K PU to VCCSUS Follow CRB</text>
<text x="128.1" y="106.5">2, No Need PU for Check List used as SUSWARN#</text>
<text x="128.1" y="108.5">3, Need PU for GPIO30 and not used</text>
<text x="52.9" y="181.2">SUSACK# and SUSWARN# can be tied together if EC does not want to involve in the</text>
<text x="52.9" y="183.3">handshake mechanism for the Deep Sleep state entry and exit.</text>
<text x="52.9" y="190.8">For platforms not supporting IntelR AMT it can be connected to PWROK.</text>
<text x="52.9" y="198.8">This signal can be tied to RSMRST# for platforms that do not support the Deep Sx state.</text>
<text x="52.9" y="200.9">RSMRST# &lt;--&gt; DPWROK</text>
</g>
<text font-size="2.1" x="176.2" y="194.4">LC Future Center Secret Data</text>
<g font-size="1.7" fill="#00f">
<text x="144.1" y="45.7">RTC</text>
<text x="110.4" y="48.9">RTC</text>
</g>
<g font-size="1.7">
<text x="133.8" y="194.3">Security Classification</text>
<text x="137.2" y="197.3">Issued Date</text>
<text x="161.5" y="197.5">2013/09/07</text>
<text x="183.3" y="197.5">Deciphered Date</text>
<text x="206.5" y="197.3">2014/09/07</text>
<text x="230" y="193.8">Title</text>
</g>
<g font-size="1.4" fill="#000080">
<text x="233.7" y="30.2">RC43</text>
<text x="249.7" y="30.2">0_0402_5%</text>
<text x="99.3" y="36.6">UC1H</text>
<text x="233.7" y="36.6">RC52</text>
<text x="249.7" y="36.6">0_0402_5%</text>
<text x="51.3" y="43">RC37</text>
<text x="51.3" y="47.8">RC41</text>
<text x="68.9" y="43">0_0402_5%</text>
<text x="68.9" y="47.8">0_0402_5%</text>
<text x="182.5" y="43">RC45</text>
<text x="200.1" y="43">330K_0402_5%</text>
<text x="233.7" y="44.6">RC33</text>
<text x="249.7" y="44.6">100K_0402_5%</text>
<text x="51.3" y="49.4">RC42</text>
<text x="68.9" y="49.4">0_0402_5%</text>
<text x="182.5" y="52.6">RC47</text>
<text x="200.1" y="52.6">0_0402_5%</text>
<text x="233.7" y="49.4">CC8</text>
<text x="233.7" y="52.6">1U_0402_10V6-K</text>
<text x="51.3" y="59">RC39</text>
<text x="68.9" y="59">0_0402_5%</text>
<text x="70.4" y="67.8">T17</text>
<text x="180.1" y="67.8">T18</text>
<text x="99.3" y="76.6">Broadwell-ULT_CL8064701614813_QFSY</text>
<text x="203.3" y="95.8">UC3</text>
<text x="38.4" y="99">RPC18</text>
<text x="75.3" y="100.6">RC108</text>
<text x="94.4" y="100.6">10K_0402_5%</text>
<text x="132.9" y="100.6">RC49</text>
<text x="152.1" y="100.6">10K_0402_5%</text>
<text x="75.3" y="103.8">RC51</text>
<text x="94.4" y="103.8">8.2K_0402_5%</text>
<text x="222.5" y="103.8">RC48</text>
<text x="238.5" y="103.8">33_0402_5%</text>
<text x="38.4" y="108.6">10K_0804_8P4R_5%</text>
<text x="182.5" y="110.2">100K_0402_5%</text>
<text x="188.9" y="108.6">RC26</text>
<text x="203.3" y="108.6">TC7SG17FE_SON5</text>
<text x="241.7" y="108.6">CC9</text>
<text x="241.7" y="111.8">100P_0402_50V8-J</text>
<text x="222.5" y="121.4">RC50</text>
<text x="238.5" y="121.4">33_0402_5%</text>
<text x="75.3" y="127.8">RC27</text>
<text x="75.3" y="131">RC28</text>
<text x="94.4" y="127.8">10K_0402_5%</text>
<text x="94.4" y="131">100K_0402_1%</text>
<text x="152.1" y="127.8">RC125</text>
<text x="158.5" y="131">10K_0402_5%</text>
<text x="241.7" y="126.2">CC82</text>
<text x="241.7" y="129.4">100P_0402_50V8-J</text>
<text x="172.9" y="135.8">CC40</text>
<text x="172.9" y="139">.01U_0402_16V7-K</text>
<text x="25.7" y="179">RC109</text>
<text x="25.7" y="183.8">0_0402_5%</text>
<text x="25.7" y="188.6">RC111</text>
<text x="25.7" y="193.4">0_0402_5%</text>
</g>
<g font-size="1.4">
<text x="239.8" y="30">2</text>
<text x="247.6" y="30">1</text>
<text x="212.2" y="39.8">+RTCVCC</text>
<text x="239.8" y="36.4">1</text>
<text x="243.3" y="36.6">@</text>
<text x="247.6" y="36.4">2</text>
<text x="262.8" y="41.1">+3VALW</text>
<text x="264.9" y="37.2">EC_DPWROK</text>
<text x="276.1" y="37.2">&lt;62&gt;</text>
<text x="24.7" y="47">&lt;62&gt;</text>
<text x="29.5" y="47">PCH_SYSPWROK</text>
<text x="29.5" y="43.8">&lt;62&gt;</text>
<text x="34.3" y="43.8">SUSACK#</text>
<text x="57.4" y="42.8">1</text>
<text x="57.4" y="47.6">1</text>
<text x="60.9" y="43">@</text>
<text x="65.1" y="42.8">2</text>
<text x="65.1" y="47.6">2</text>
<text x="95.3" y="46">AG2</text>
<text x="95.3" y="44.4">AC3</text>
<text x="95.4" y="42.8">AK2</text>
<text x="95.5" y="47.6">AY7</text>
<text x="156.4" y="46">AJ5</text>
<text x="156.4" y="42.8">AW7</text>
<text x="156.4" y="44.4">AV5</text>
<text x="188.5" y="42.8">1</text>
<text x="196.4" y="42.8">2</text>
<text x="239.8" y="44.4">1</text>
<text x="243.3" y="44.6">@</text>
<text x="247.6" y="44.4">2</text>
<text x="26.3" y="48.6">&lt;62&gt;</text>
<text x="26.3" y="50.2">&lt;78&gt;</text>
<text x="29.5" y="51.8">&lt;20&gt;</text>
<text x="31.1" y="48.6">PCH_PWROK</text>
<text x="31.1" y="50.2">PCH_APWROK</text>
<text x="34.3" y="51.8">PLTRST#</text>
<text x="57.4" y="49.2">1</text>
<text x="59.3" y="51">VPRO@</text>
<text x="65.1" y="49.2">2</text>
<text x="95.3" y="50.8">AG7</text>
<text x="95.4" y="49.2">AB5</text>
<text x="156.4" y="50.8">V5</text>
<text x="156.4" y="52.5">AG4</text>
<text x="181.2" y="50.2">CLKRUN#</text>
<text x="188.5" y="52.5">1</text>
<text x="189.8" y="50.2">&lt;56&gt;</text>
<text x="190.5" y="52.6">@</text>
<text x="196.4" y="52.5">2</text>
<text x="216.4" y="53.4">LPC_PD#</text>
<text x="224.6" y="53.4">&lt;56&gt;</text>
<text x="232.4" y="48.2">1</text>
<text x="232.4" y="53.7">2</text>
<text x="233.7" y="51">@</text>
<text x="26.3" y="58.2">&lt;62&gt;</text>
<text x="29.5" y="59.8">&lt;62&gt;</text>
<text x="31.1" y="58.2">EC_RSMRST#</text>
<text x="34.3" y="59.8">SUSWARN#</text>
<text x="57.4" y="58.8">1</text>
<text x="60.9" y="59">@</text>
<text x="65.1" y="58.8">2</text>
<text x="95" y="57.2">AW6</text>
<text x="95.4" y="58.8">AV4</text>
<text x="156.4" y="55.6">AP5</text>
<text x="156.4" y="54">AE6</text>
<text x="181.2" y="56.6">PM_SLP_S5#</text>
<text x="181.2" y="55">SUSCLK_32K</text>
<text x="191.8" y="56.6">&lt;62&gt;</text>
<text x="192.1" y="55">&lt;52&gt;</text>
<text x="27.4" y="63">&lt;62&gt;</text>
<text x="27.9" y="61.4">&lt;62&gt;</text>
<text x="32.2" y="63">AC_PRESENT</text>
<text x="32.7" y="61.4">PBTN_OUT#</text>
<text x="95.3" y="63.6">AN4</text>
<text x="95.5" y="65.2">AF3</text>
<text x="95.6" y="60.5">AL7</text>
<text x="95.7" y="62">AJ8</text>
<text x="156.4" y="63.6">AL5</text>
<text x="156.4" y="65.2">AP4</text>
<text x="156.4" y="62">AT4</text>
<text x="156.4" y="60.5">AJ6</text>
<text x="181.2" y="61.4">PM_SLP_S4#</text>
<text x="181.2" y="63">PM_SLP_S3#</text>
<text x="181.2" y="64.6">PM_SLP_A#</text>
<text x="191" y="64.6">&lt;62&gt;</text>
<text x="191.8" y="61.4">&lt;62&gt;</text>
<text x="191.8" y="63">&lt;62&gt;</text>
<text x="76.4" y="66.8">1</text>
<text x="95.2" y="66.8">AM5</text>
<text x="156.4" y="66.8">AJ7</text>
<text x="175.8" y="66.8">1</text>
<text x="181.2" y="66.2">PCH_SLP_SUS#</text>
<text x="194.1" y="66.2">&lt;62&gt;</text>
<text x="124.9" y="76.6">8 OF 19</text>
<text x="223.9" y="93.9">+3VALW</text>
<text x="25.5" y="97.1">+3VALW</text>
<text x="36.5" y="100.5">1</text>
<text x="44.4" y="100.5">8</text>
<text x="68.7" y="97.1">+3VS</text>
<text x="83" y="100.5">1</text>
<text x="90.8" y="100.5">2</text>
<text x="125" y="97.1">+3V_PCH</text>
<text x="140.5" y="100.5">1</text>
<text x="144.1" y="100.6">@</text>
<text x="148.4" y="100.5">2</text>
<text x="201.4" y="97.2">1</text>
<text x="201.4" y="100.5">2</text>
<text x="220.4" y="97.2">5</text>
<text x="36.5" y="102">2</text>
<text x="36.5" y="103.6">3</text>
<text x="36.5" y="105.2">4</text>
<text x="44.4" y="102">7</text>
<text x="44.4" y="103.6">6</text>
<text x="44.4" y="105.2">5</text>
<text x="83" y="103.6">1</text>
<text x="90.8" y="103.6">2</text>
<text x="193.3" y="104.5" transform="rotate(-90 193.3 104.5)">1</text>
<text x="201.4" y="103.6">3</text>
<text x="220.4" y="103.6">4</text>
<text x="228.6" y="103.6">1</text>
<text x="236.4" y="103.6">2</text>
<text x="240.5" y="107.4">1</text>
<text x="256.4" y="104.6">PLTRST#_NEAR</text>
<text x="269.2" y="104.6">&lt;32,47,9&gt;</text>
<text x="193.3" y="112.3" transform="rotate(-90 193.3 112.3)">2</text>
<text x="240.5" y="112.9">2</text>
<text x="228.6" y="121.2">1</text>
<text x="236.4" y="121.2">2</text>
<text x="240.5" y="125">1</text>
<text x="256.4" y="122.2">PLTRST#_FAR</text>
<text x="268.1" y="122.2">&lt;52,56,62&gt;</text>
<text x="83" y="127.6">1</text>
<text x="83" y="130.9">1</text>
<text x="86.4" y="131">@</text>
<text x="90.8" y="127.6">2</text>
<text x="90.8" y="130.9">2</text>
<text x="121.3" y="128.6">&lt;14,62,70&gt;</text>
<text x="130.3" y="128.6">1.05VS_PGOOD</text>
<text x="158.2" y="127.6">1</text>
<text x="161.7" y="127.8">@</text>
<text x="166" y="127.6">2</text>
<text x="240.5" y="130.5">2</text>
<text x="171.7" y="134.6">1</text>
<text x="172.9" y="137.4">@</text>
<text x="171.7" y="140.1">2</text>
<text x="23.7" y="180.5">1</text>
<text x="31.5" y="180.5">2</text>
<text x="23.7" y="190">1</text>
<text x="31.5" y="190">2</text>
<text x="229.7" y="201.4">Size</text>
<text x="230.6" y="203">Custom</text>
<text x="234.5" y="201.4">Document Number</text>
<text x="281.9" y="201.4">Rev</text>
<text x="283.5" y="203">1.0</text>
<text x="229.4" y="206.2">Date:</text>
<text x="261.4" y="206.2">Sheet</text>
<text x="268.9" y="206.2">10</text>
<text x="273.9" y="206.2">of</text>
<text x="278.5" y="206.2">81</text>
</g>
<g font-size="1.4" fill="#f00">
<text x="260.6" y="30.1">EC_RSMRST#</text>
<text x="78.8" y="44.5">SYS_RESET#</text>
<text x="78.8" y="42.9">SUSACK#_R</text>
<text x="78.8" y="46.1">PCH_SYSPWROK</text>
<text x="78.8" y="47.7">PWROK</text>
<text x="162" y="42.9">DSWODVREN</text>
<text x="162" y="46.1">PCIE_WAKE#</text>
<text x="162" y="44.5">EC_DPWROK_R</text>
<text x="78.8" y="50.9">PLTRST#</text>
<text x="78.8" y="49.3">APWROK</text>
<text x="162" y="52.5">SUS_STAT#</text>
<text x="162" y="50.9">CLKRUN#</text>
<text x="78.8" y="57.3">EC_RSMRST#</text>
<text x="78.8" y="58.9">SUSWARN#_R</text>
<text x="162" y="55.7">PM_SLP_S5#</text>
<text x="162" y="54.1">SUSCLK_32K</text>
<text x="78.8" y="62.1">AC_PRESENT</text>
<text x="78.8" y="60.5">PBTN_OUT#</text>
<text x="78.8" y="63.7">BATLOW#</text>
<text x="162" y="65.3">PCH_SLP_SUS#</text>
<text x="162" y="60.5">PM_SLP_S4#</text>
<text x="162" y="62.1">PM_SLP_S3#</text>
<text x="162" y="63.7">PM_SLP_A#</text>
<text x="78.8" y="66.9">PCH_SLP_WLAN#</text>
<text x="162" y="66.9">PCH_SLP_LAN#</text>
<text x="49.7" y="100.5">AC_PRESENT</text>
<text x="107.6" y="100.5">SYS_RESET#</text>
<text x="165.2" y="100.5">SUSWARN#_R</text>
<text x="184.4" y="100.5">PLTRST#</text>
<text x="49.7" y="102.1">BATLOW#</text>
<text x="49.7" y="103.7">PCIE_WAKE#</text>
<text x="50" y="105.3">PCH_APWROK</text>
<text x="107.6" y="103.7">CLKRUN#</text>
<text x="107.6" y="130.9">EC_DPWROK_R</text>
<text x="107.6" y="127.7">EC_RSMRST#</text>
<text x="173.2" y="127.7">PCH_APWROK</text>
<text x="10" y="180.5">SUSWARN#_R</text>
<text x="37.2" y="180.5">SUSACK#_R</text>
<text x="10" y="190.1">APWROK</text>
<text x="37.2" y="190.1">PWROK</text>
</g>
<g font-size="1.4" fill="#004080">
<text x="100.1" y="43.9">SUSACK</text>
<text x="100.1" y="47.1">SYS_PWROK</text>
<text x="100.1" y="45.5">SYS_RESET</text>
<text x="145.7" y="43.9">DSWVRMEN</text>
<text x="147.9" y="45.5">DPWROK</text>
<text x="150.1" y="47.1">WAKE</text>
<text x="100.1" y="48.7">PCH_PWROK</text>
<text x="100.1" y="51.9">PLTRST</text>
<text x="100.1" y="50.3">APWROK</text>
<text x="141.4" y="53.5">SUS_STAT/GPIO61</text>
<text x="142.9" y="51.9">CLKRUN/GPIO32</text>
<text x="100.1" y="59.9">SUSWARN/SUSPWRDNACK/GPIO30</text>
<text x="100.1" y="58.3">RSMRST</text>
<text x="143.1" y="55.1">SUSCLK/GPIO62</text>
<text x="143.6" y="56.7">SLP_S5/GPIO63</text>
<text x="100.1" y="61.5">PWRBTN</text>
<text x="100.1" y="64.7">BATLOW/GPIO72</text>
<text x="100.1" y="63.1">ACPRESENT/GPIO31</text>
<text x="149.1" y="63.1">SLP_S3</text>
<text x="149.1" y="61.5">SLP_S4</text>
<text x="149.9" y="64.7">SLP_A</text>
<text x="100.1" y="67.9">SLP_WLAN/GPIO29</text>
<text x="100.1" y="66.3">SLP_S0</text>
<text x="147.9" y="66.3">SLP_SUS</text>
<text x="148.1" y="67.9">SLP_LAN</text>
<text x="204.1" y="98.3">NC</text>
<text x="204.1" y="101.5">IN_A</text>
<text x="215.4" y="98.3">VCC</text>
<text x="204.1" y="104.7">GND</text>
<text x="213.7" y="104.7">OUT_Y</text>
</g>
<text font-size="1.4" fill="#ff8000" x="38.4" y="110.2">SD300002P0T</text>
<g font-size="1.3">
<text x="134" y="200.6">THIS SHEET OF ENGINEERING DRAWING IS THE PROPRIETARY PROPERTY OF LC FUTURE CENTER. AND CONTAINS CONFIDENTIAL</text>
<text x="134" y="201.9">AND TRADE SECRET INFORMATION. THIS SHEET MAY NOT BE TRANSFERED FROM THE CUSTODY OF THE COMPETENT DIVISION OF R&amp;D</text>
<text x="134" y="203.2">DEPARTMENT EXCEPT AS AUTHORIZED BY LC FUTURE CENTER NEITHER THIS SHEET NOR THE INFORMATION IT CONTAINS</text>
<text x="134" y="204.5">MAY BE USED BY OR DISCLOSED TO ANY THIRD PARTY WITHOUT PRIOR WRITTEN CONSENT OF LC FUTURE CENTER.</text>
<text x="240.1" y="206">Thursday, November 06, 2014</text>
</g>
<g font-size="1.1">
<text x="30.1" y="1.1">5</text>
<text x="87" y="1.1">4</text>
<text x="144" y="1.1">3</text>
<text x="201" y="1.1">2</text>
<text x="257.9" y="1.1">1</text>
<text x=".5" y="28.2">D</text>
<text x="286.9" y="28.2">D</text>
<text x=".5" y="79.3">C</text>
<text x="286.9" y="79.3">C</text>
<text x=".5" y="130.6">B</text>
<text x="286.9" y="130.6">B</text>
<text x=".5" y="181.7">A</text>
<text x="286.9" y="181.7">A</text>
<text x="30.1" y="207.6">5</text>
<text x="87" y="207.6">4</text>
<text x="144" y="207.6">3</text>
<text x="201" y="207.6">2</text>
<text x="257.9" y="207.6">1</text>
</g>
<g font-size="1.1" fill="#00f">
<text x="116.9" y="39.4">SYSTEM POWER MANAGEMENT</text>
<text x="121.7" y="36.2">HSW_ULT_DDR3L</text>
</g>
</svg>
